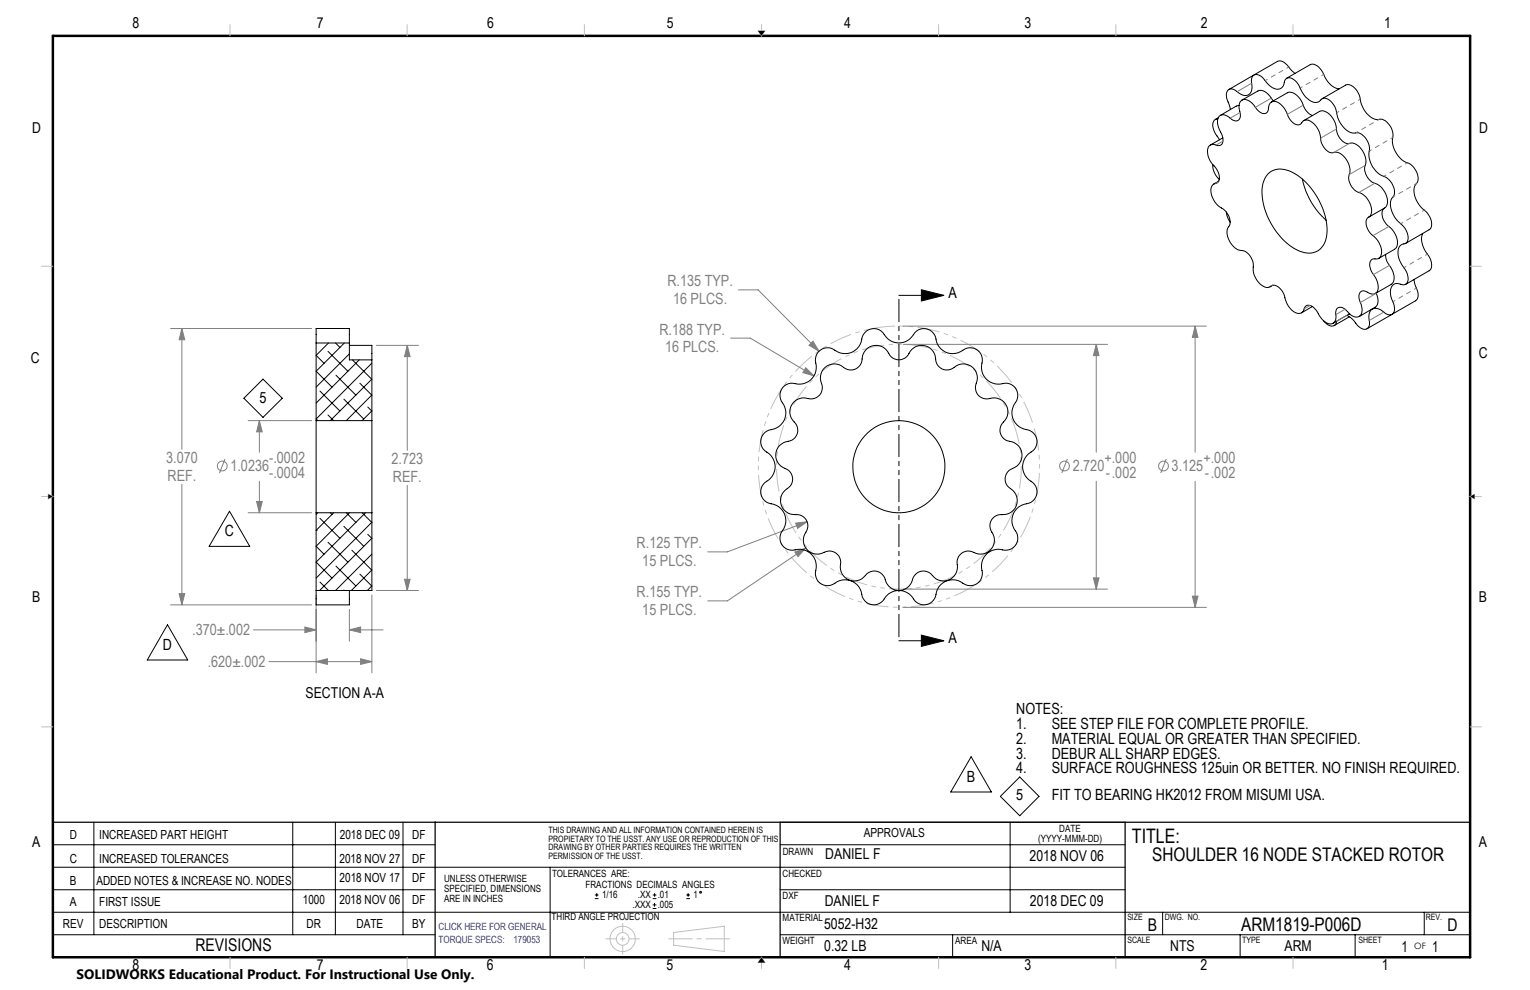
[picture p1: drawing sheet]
<svg xmlns="http://www.w3.org/2000/svg" width="432mm" height="279mm" viewBox="0 0 432 279" stroke-linecap="round" stroke-linejoin="round" font-family="sans-serif">
<g fill="none" stroke="#c0c0c0" stroke-width=".28">
<path d="M64.9 6.9v3.2M114.9 6.9v3.2M164.9 6.9v3.2M213.9 8.7h2l-1 1.4zM214.9 6.9v3.2M264.9 6.9v3.2M314.9 6.9v3.2M364.9 6.9v3.2M11.7 75.1h3.2M414.9 75.1h3.2M13.6 139.5l1.3 .6-1.3 .7zM11.7 140.1h3.2"/>
<path d="M414.9 140.1h3.2M414.9 140.1l1.2-.6v1.3zM11.7 205.1h3.2M414.9 205.1h3.2M64.9 270.2v3.1M114.9 270.2v3.1M164.9 270.2v3.1M190.1 263.2l14.3-1.8v7.1l-14.3-1.7zM214.9 270.2v3.1M214.9 270.2l1 1.5h-2zM264.9 270.2v3.1M314.9 270.2v3.1"/>
<path d="M364.9 270.2v3.1"/>
<circle cx="175.7" cy="265" r="3.6"/>
<circle cx="175.7" cy="265" r="1.79"/>
</g>
<g fill="none" stroke="#000" stroke-width=".28">
<path d="M253.7 83.4h12.7M260 81.8l6.4 1.6-6.4 1.5zM74.2 107l5.5 5.4-5.5 5.4-5.4-5.4zM64.8 144.3l5.7 9.9h-11.5zM47.3 176.3l5.7 10h-11.4zM260 179.2l6.4 1.6-6.4 1.6zM253.7 180.8h12.7M274.1 213.6l5.7 9.9h-11.5zM14.9 238.4h107.9M26.5 232.1v31.7M82.6 232.1v31.7M94.7 232.1v31.7"/>
<path d="M113.7 232.1v31.7M220.2 238.4h97.3M220.2 232.1h97.3M282.3 224.8l5.5-5.5 5.4 5.5-5.4 5.4zM285.1 232.1v25.4M14.9 257.5h400M14.9 251.1h107.9M14.9 244.8h302.6M155.3 244.8v25.4M167.9 253.6h1M167.9 252.6h1M168.4 252.1v1"/>
<path d="M184.2 256.4h1M184.2 255.4h1M184.2 253.6h1M184.2 252.6h1M184.7 254.8v1.1M184.7 252.1v1M193.7 253.6h1M193.7 252.6h1M194.2 252.1v1M220.2 251.1h97.3M328.1 257.5v6.3M402 257.5v6.3"/>
<path d="M14.9 263.8h107.9M220.2 263.8h194.7M268.9 263.8v6.4M350 263.8v6.4M382.4 263.8v6.4"/>
<circle cx="197.7" cy="251.8" r=".26"/>
</g>
<path d="M14.9 232.1h400M122.8 232.1v38.1M220.2 232.1v38.1M317.5 232.1v38.1" fill="none" stroke="#000" stroke-width=".35"/>
<path d="M14.9 10.1h400v260.1h-400z" fill="none" stroke="#000" stroke-width=".7"/>
<path d="M175.7 260.6v8.7" fill="none" stroke="#c0c0c0" stroke-width=".28" stroke-dasharray="15.2 1.3 1.3 1.3" stroke-dashoffset="12.8"/>
<path d="M171 265h9.5" fill="none" stroke="#c0c0c0" stroke-width=".28" stroke-dasharray="15.2 1.3 1.3 1.3" stroke-dashoffset="12.4"/>
<path d="M188.7 265h17.2" fill="none" stroke="#c0c0c0" stroke-width=".28" stroke-dasharray="15.2 1.3 1.3 1.3" stroke-dashoffset="8.5"/>
<path d="M13.6 140.1v.7l1.3-.7zM13.6 139.5v.6h1.3zM414.9 140.1h1.2v-.6zM414.9 140.1l1.2 .7v-.7zM214.9 270.2l-1 1.5h1zM214.9 270.2v1.5h1zM214.9 8.7v1.4l1-1.4zM213.9 8.7l1 1.4v-1.4z" fill-rule="evenodd" fill="#000"/>
<g fill="none" stroke="#808080" stroke-width=".28">
<path d="M48.2 92.7h39.7M51.3 92.7l.8 3.2h-1.5zM51.3 92.7v34.1M106.2 97.5h11.9M114.9 97.5l.8 3.1h-1.5zM114.9 97.5v29.6M206.2 95.4h5.5l18 10.7M208.4 81.8h5.6l17.1 17.3M228.3 97.4l1.1-1.1 1.7 2.8zM255 97.2h57.6M255 92h85.5M309.4 97.2l.8 3.2h-1.6z"/>
<path d="M309.4 97.2v30.4M337.3 92l.8 3.2h-1.6zM337.3 92v35.6M70 118.7h17.9M73.2 118.7l.8 3.2h-1.6zM73.2 118.7v8.9M227.4 103.8l2.3 2.3-3.1-.9zM51.3 136.7v34M63.5 129.5l-1.6 4M73.2 135.8v8.9M114.9 137v29.7M301.2 129.5l-1.6 4"/>
<path d="M309.4 135.8v30.5M329.1 129.5l-1.5 4M337.3 135.8v35.6M70 144.7h17.9M72.4 141.5h1.6l-.8 3.2zM224.3 155.8l3.1-1.1-2.2 2.4zM224.5 147.6l3.3-.4-2.7 1.9zM227.4 154.7l-22.1 14.9h-5.6M227.8 147.2l-22.5 8.6h-5.6M48.2 170.7h39.7M50.6 167.5h1.5l-.8 3.2zM71.5 177.8h17.7"/>
<path d="M86 177l3.2 .8-3.2 .7zM89.2 167.9v22M98.6 177.8l3.2-.8v1.5zM98.6 172v8.9M98.6 177.8h9.5M105 167.9v22M106.2 166.7h11.9M114.2 163.5h1.5l-.8 3.2zM255 166.3h57.6M255 171.4h85.5M308.6 163.1h1.6l-.8 3.2zM336.5 168.2h1.6l-.8 3.2z"/>
<path d="M75.9 186.7h29.1M89.2 186.7l3.2-.8v1.6zM101.8 185.9l3.2 .8-3.2 .8z"/>
<circle cx="62.7" cy="131.5" r="1.37"/>
<circle cx="300.4" cy="131.5" r="1.37"/>
<circle cx="328.4" cy="131.5" r="1.37"/>
</g>
<path d="M286.7 121.6a34.5 34.5 0 0 0-57.8-13.9 34.5 34.5 0 0 0 15.9 57.4 34.5 34.5 0 0 0 42.4-41.8l-.5-1.7" fill="none" stroke="#c0c0c0" stroke-width=".28" stroke-dasharray="6.3 1.3 1.3 1.3 1.3 1.3" stroke-dashoffset="2.6" stroke-linecap="butt"/>
<path d="M291.7 120.1a39.7 39.7 0 0 0-66.5-16 39.7 39.7 0 0 0 18.2 65.9 39.7 39.7 0 0 0 48.8-47.9l-.5-2" fill="none" stroke="#c0c0c0" stroke-width=".28" stroke-dasharray="6.3 1.3 1.3 1.3 1.3 1.3" stroke-dashoffset="-.9" stroke-linecap="butt"/>
<path d="M253.7 83.4v97.4" fill="none" stroke="#000" stroke-width=".28" stroke-dasharray="6.3 1.3 1.3 1.3 1.3 1.3" stroke-dashoffset="-1.1"/>
<path d="M260 81.8l6.4 1.6-6.4 1.5zM260 179.2l6.4 1.6-6.4 1.6z" fill="#000"/>
<g fill="#808080">
<path d="M308.6 163.1h1.6l-.8 3.2zM309.4 97.2l.8 3.2h-1.6zM336.5 168.2h1.6l-.8 3.2zM337.3 92l.8 3.2h-1.6z"/>
<path d="M224.5 147.6l.6 1.5 2.7-1.9zM224.3 155.8l.9 1.3 2.2-2.4zM228.3 97.4l2.8 1.7-1.7-2.8zM227.4 103.8l-.8 1.4 3.1 .9zM72.4 141.5h1.6l-.8 3.2zM73.2 118.7l.8 3.2h-1.6zM51.3 92.7l.8 3.2h-1.5zM50.6 167.5h1.5l-.8 3.2zM114.9 97.5l.8 3.1h-1.5zM114.2 163.5h1.5l-.8 3.2zM89.2 186.7l3.2-.8v1.6zM101.8 185.9l3.2 .8-3.2 .8zM86 177l3.2 .8-3.2 .7zM98.6 177.8l3.2-.8v1.5z"/>
</g>
<g fill="none" stroke="#000" stroke-width=".28">
<path d="M343.7 33.5a1.72 1.72 0 0 0-1.3 2.6l.7 1.8 1.1 1.5M343.8 33.2l-.8 .5M344.1 32.8a2.52 2.52 0 0 1 3.5 .9 1.51 1.51 0 0 0 2 .2 1.51 1.51 0 0 0 .4-1.9 2.96 2.96 0 0 1 .6-3.8 3.4 3.4 0 0 1 3.7 2.1 2.68 2.68 0 0 0 3.1 1.6l.4-.5 .2-.9a1.74 1.74 0 0 1 1-1.8 1.74 1.74 0 0 1 2 .4 8.7 8.7 0 0 1 2.8 4.2 2.74 2.74 0 0 0 3.1 1.8l.5-.5a2.03 2.03 0 0 1 3.3 .3 7 7 0 0 1 2.2 5.1 3.6 3.6 0 0 0 3.5 3 3.5 3.5 0 0 1 3.6 2.2 5.1 5.1 0 0 1 .6 4.9 5 5 0 0 0 3.9 4.7 5.5 5.5 0 0 1 2.3 5.9l-.6 .6a2.6 2.6 0 0 0-.2 3.5l.7 1a6.8 6.8 0 0 1 3.2 5.8 1.65 1.65 0 0 1-2.2 1.5 1.91 1.91 0 0 0-.9 2.9l.5 1a5 5 0 0 1 1.2 5.6 2.17 2.17 0 0 1-3-.3 1.36 1.36 0 0 0-1.5 .1 1.36 1.36 0 0 0-.5 1.4l.2 1a3.6 3.6 0 0 1-.2 4.6 3.4 3.4 0 0 1-3.6-1.9 1.56 1.56 0 0 0-1.5-.8 1.56 1.56 0 0 0-1.4 1.1v1a1.83 1.83 0 0 1-.3 2 1.83 1.83 0 0 1-2 .5 8.1 8.1 0 0 1-3.3-3.8 2.07 2.07 0 0 0-3-1l-.3 .7a1.72 1.72 0 0 1-3 .7 7.5 7.5 0 0 1-2.8-5 3.3 3.3 0 0 0-3.3-2.3 2.27 2.27 0 0 1-3.5-.5 6.4 6.4 0 0 1-1.8-5.7 4.3 4.3 0 0 0-4.2-3.9 5.6 5.6 0 0 1-3-6.2 3.6 3.6 0 0 0-.9-5 6.3 6.3 0 0 1-3.7-6.5 2.36 2.36 0 0 1 1.8-1.3 3.8 3.8 0 0 0-1-4.7 4.9 4.9 0 0 1-1.5-5.5 1.92 1.92 0 0 1 2.4-.2 1.5 1.5 0 0 0 1.5-.7 1.5 1.5 0 0 0 0-1.6l-.4-1.1a5.2 5.2 0 0 1-.8-4.5zM345.1 38.9l-3.5 2M347.2 30.9l-.3-1.4a3.6 3.6 0 0 1-.3-4.1 1.96 1.96 0 0 1 2.5 .5 2.46 2.46 0 0 0 3.8 .4l.4-1.5-.1-1.9a1.55 1.55 0 0 1 .7-1.7 1.55 1.55 0 0 1 1.9 .2l.4 .4a7 7 0 0 0 4.4 3.4 2.14 2.14 0 0 0 1.9-2.4 1.69 1.69 0 0 1 3 0l.8 .9a9.9 9.9 0 0 0 3.8 4.9 2.14 2.14 0 0 0 2.9-.7 2.62 2.62 0 0 1 3.3 1.6l.6 1.2a8.2 8.2 0 0 0 4.2 6.7l1.1 .2a3.6 3.6 0 0 1 4 2.9l.3 1.1a7.3 7.3 0 0 0 4.9 8.6 4.8 4.8 0 0 1 1.9 5.1 3.6 3.6 0 0 0-.5 4.3 10.1 10.1 0 0 0 3.4 4.4 3.9 3.9 0 0 1 .7 4.5l-.3 .3a2.19 2.19 0 0 0-2.1 2.7 10.5 10.5 0 0 0 2.4 5.2l.4 1.2a1.7 1.7 0 0 1-.3 2.1 1.7 1.7 0 0 1-2.2 .1 1.97 1.97 0 0 0-2.4 2.3l.4 2.1a3.6 3.6 0 0 1 .2 4.1 1.96 1.96 0 0 1-2.5-.5 2.37 2.37 0 0 0-3.9 0l-.3 1.1 .1 1.3a1.62 1.62 0 0 1-.2 1.9 1.62 1.62 0 0 1-1.8 .3l-1.4-1-1.3-1.6-1.6-1.1M349.7 29.8l-.8 .2-4.5 2.6M350.5 28.3l4.5-2.6a2.82 2.82 0 0 1 3.4 1.4l1 1.4M353.7 21.3l-6.9 4M358.8 28.8l4.5-2.6a3.1 3.1 0 0 1 3.6 1.6l.3 .6a6.5 6.5 0 0 0 3.1 4.2h.1M363.1 22.1l6.7-3.9a2.83 2.83 0 0 1 3.2 1.7 9.7 9.7 0 0 0 3.8 4.9l1.1 .3M365.5 20.7l-1.3-1.2a3.5 3.5 0 0 0-3.7-2.2l-6.6 3.9M367.9 34l4.5-2.6a3.5 3.5 0 0 1 4 2.5l.6 1.3a6.4 6.4 0 0 0 1.9 4.7l1.3 .6a3.6 3.6 0 0 1 4.4 2.1 5.2 5.2 0 0 1 .5 4.9 4.9 4.9 0 0 0 3.9 4.7 5.5 5.5 0 0 1 2.3 5.9l-.5 .6-4.5 2.6"/>
<path d="M373.1 27.9l6.7-3.9a3 3 0 0 1 3.5 2.2l.3 .6a8.1 8.1 0 0 0 4.2 6.7l1 .3a3.1 3.1 0 0 1 3.5 1.7l.6 1.1 .2 1.2a7.4 7.4 0 0 0 5 8.6 4.7 4.7 0 0 1 1.9 5.1 3.9 3.9 0 0 0-.3 4.9l1.2 1.9a7.4 7.4 0 0 1 3.1 4.1v1.6l-.5 .7-6.8 4M342.3 46.5a5.2 5.2 0 0 0 1.8 4.1M344 51.1l-1.5 .8M346.1 59.9l.3 1.3 .8 1.5M357.9 49a5.9 5.9 0 0 1 7.4 0 19.9 19.9 0 0 1 9.2 17.1 5.2 5.2 0 0 1-7.9 4.7 19.5 19.5 0 0 1-10.3-18.2l.7-2.4zM367.6 50.6a21.3 21.3 0 0 0 6.7 11.6M390.6 58.8a3.3 3.3 0 0 0 .6 4.3 6.9 6.9 0 0 1 3.2 5.9l-.3 .9-.5 .4-4.5 2.6M391.1 71.8l.4 2.1a7.3 7.3 0 0 1 1.9 5.2l-.8 1.2-4.4 2.5M399.1 78.9l.4 1.7a3.4 3.4 0 0 1 0 4.3l-6.6 3.8M401.5 65.9a6.3 6.3 0 0 0 1.7 6.3 3.5 3.5 0 0 1 .3 4.1l-6.8 4M89.2 96.8v-4.1h9.4v4.1M89.2 96.8h9.4"/>
<path d="M89.2 96.8v21.9M92.6 99.2l5.6 5.6M92.7 96.8l-3.5 3.5 2.2 2.2M94.7 96.8l1.2 1.2M97.2 96.8l-8 8 4.5 4.5M98.6 99.9l-9.4 9.4M98.6 97.5h6.4v4.1M98.6 96.8v4.8h6.4M359.2 80.5l-.8 .5M370.4 86.5l-3.1 1.8M373.6 90.5a2.53 2.53 0 0 0 3.1 1.3l.5-1.1M380.9 88.5l-4.7 2.7"/>
<path d="M380.9 89.4l-4.3 2.5M388.4 82.7a3.4 3.4 0 0 1-.3 4l-4.5 2.6M392.6 88.8l-6.8 4M89.2 118.7v26M89.2 118.7h15.8M90.3 110.4l5.6 5.6M92.6 117.1l1.6 1.6M94.8 105.9l5.6 5.6M97 112.6l5.7 5.7M99.4 101.6l5.6 5.4-11.8 11.7M101.4 101.6l-12.2 12.2M101.6 108.2l3.4 3.3"/>
<path d="M103.8 114.9l1.2 1.1M105 102.5l-15.8 15.8 .5 .4M105 111.5l-7.3 7.2M105 116l-2.8 2.7M105 118.7v26M105 101.6v17.1M220.9 109.4a3.7 3.7 0 0 1 4.2-1 4.9 4.9 0 0 0 5-6.6 3.5 3.5 0 0 1 2.2-3.4 3.5 3.5 0 0 1 4 .8 4.8 4.8 0 0 0 7-4.1 3.4 3.4 0 0 1 2.9-2.4 3.4 3.4 0 0 1 3.4 1.7 4.9 4.9 0 0 0 8.6-.5 3.5 3.5 0 0 1 3.9-.9 3.5 3.5 0 0 1 2.2 3.4 4.9 4.9 0 0 0 8 2.1 3.5 3.5 0 0 1 4 .7 3.5 3.5 0 0 1 .7 4 4.9 4.9 0 0 0 6.6 5 3.5 3.5 0 0 1 3.4 2.1 3.5 3.5 0 0 1-.9 4 4.9 4.9 0 0 0 4.2 7.1 3.5 3.5 0 0 1 2.4 3.3 3.5 3.5 0 0 1-2.4 3.3 4.9 4.9 0 0 0 1.2 8.2 3.5 3.5 0 0 1 .9 4 3.5 3.5 0 0 1-3.4 2.1 4.9 4.9 0 0 0-2.1 8.1 3.5 3.5 0 0 1-.7 3.9 3.5 3.5 0 0 1-4 .7 4.9 4.9 0 0 0-5 6.6 3.5 3.5 0 0 1-2.1 3.5 3.5 3.5 0 0 1-4-.9 4.9 4.9 0 0 0-7.1 4.2 3.5 3.5 0 0 1-3.2 2.3 3.5 3.5 0 0 1-3.3-2.2 4.9 4.9 0 0 0-8.3 1 3.5 3.5 0 0 1-4 .9 3.5 3.5 0 0 1-2.1-3.4 4.9 4.9 0 0 0-8-2.1 3.5 3.5 0 0 1-4.1-.7 3.5 3.5 0 0 1-.6-4 4.8 4.8 0 0 0-6.6-4.9 3.5 3.5 0 0 1-3.5-2.2 3.5 3.5 0 0 1 .9-3.9 4.9 4.9 0 0 0-4.2-7.2 3.5 3.5 0 0 1-2.3-3.3 3.5 3.5 0 0 1 2.3-3.3 4.9 4.9 0 0 0-1.1-8.2 3.5 3.5 0 0 1-.9-3.9 3.5 3.5 0 0 1 3.4-2.2 4.8 4.8 0 0 0 2.1-8 3.5 3.5 0 0 1 .4-3.7zM232.4 104.2a4.1 4.1 0 0 1 6.1-.2 3.3 3.3 0 0 0 3.5-.2 3.3 3.3 0 0 0 1.4-3.2 4 4 0 0 1 3.7-3.1 4 4 0 0 1 4 2.8 3.3 3.3 0 0 0 3.2 1.2 3.3 3.3 0 0 0 2.6-2.4 4 4 0 0 1 4.7-1.3 4 4 0 0 1 2.5 4.1 3.3 3.3 0 0 0 2.5 2.5 3.3 3.3 0 0 0 3.3-1.1 4 4 0 0 1 4.8 .6 4 4 0 0 1 .6 4.9 3.3 3.3 0 0 0 1.3 3.2 3.3 3.3 0 0 0 3.5 .3 4 4 0 0 1 4.1 2.6 4 4 0 0 1-1.4 4.7 3.3 3.3 0 0 0-.1 3.4 3.3 3.3 0 0 0 3 1.7 4 4 0 0 1 2.7 4 4 4 0 0 1-3.1 3.8 3.3 3.3 0 0 0-1.6 3.1 3.3 3.3 0 0 0 2 2.7 4 4 0 0 1 .9 4.8 4 4 0 0 1-4.4 2.1 3.3 3.3 0 0 0-2.7 2.2 3.3 3.3 0 0 0 .8 3.4 4 4 0 0 1-1.2 4.8 4 4 0 0 1-4.9 .1 3.3 3.3 0 0 0-3.3 .9 3.3 3.3 0 0 0-.7 3.4 4 4 0 0 1-3 3.9 4 4 0 0 1-4.5-1.9 3.3 3.3 0 0 0-3.4-.6 3.3 3.3 0 0 0-2 2.9 4 4 0 0 1-4.3 2.3 4 4 0 0 1-3.3-3.6 3.3 3.3 0 0 0-3-1.9 3.3 3.3 0 0 0-3 1.8 4 4 0 0 1-4.8 .4 4 4 0 0 1-1.6-4.6 3.3 3.3 0 0 0-5.4-2.5 4 4 0 0 1-4.6-1.7 4 4 0 0 1 .4-4.8 3.3 3.3 0 0 0-.5-3.5 3.3 3.3 0 0 0-3.4-1 4 4 0 0 1-3.5-3.4 4 4 0 0 1 2.3-4.3 3.3 3.3 0 0 0 .9-3.3 3.3 3.3 0 0 0-2.6-2.3 4 4 0 0 1-1.8-4.5 4 4 0 0 1 3.9-3 3.3 3.3 0 0 0 2.2-2.7 3.3 3.3 0 0 0-1.5-3.1 4 4 0 0 1 .1-4.9 4 4 0 0 1 4.8-1.1 3.3 3.3 0 0 0 3.1-1.6 3.3 3.3 0 0 0-.1-3.5 4 4 0 0 1 .8-3.3zM89.2 149.7h.1M89.2 144.7h15.8M89.2 144.7v22M89.7 144.7l-.5 .5"/>
<path d="M90.3 146.3l5.6 5.6M92.6 153l5.6 5.6M93.2 144.7l.5 .5M94.2 144.7l-5 5M94.8 159.8l5.6 5.6M97 148.6l5.7 5.6M97.7 144.7l2.7 2.7M98.6 144.7l-9.4 9.5 2.2 2.2M99.3 155.3l5.6 5.6M102.2 144.7l2.8 2.8M103.2 144.7l-14 13.9 4.5 4.6M103.8 150.8l1.2 1.1"/>
<path d="M105 147.4l-15.8 15.8M105 151.9l-14.8 14.8M105 156.4l-10.3 10.3M105 144.7v22h-15.8M89.2 166.7v4h9.4v-4M90.3 164.3l2.4 2.4M97 166.5l.2 .2M101.6 162l3.4 3.4M105 160.9l-5.8 5.8M105 165.3l-1.3 1.4"/>
<circle cx="253.7" cy="131.7" r="13"/>
</g>
<path d="M357.1 22.7l6.6-3.8M366.9 24.8l6.7-3.8M377.3 31.8l6.6-3.8M382.6 37.5l6.7-3.8M386.4 42.6l6.7-3.8M390.6 49.8l6.6-3.9M393.1 55.6l6.6-3.8M395.3 63.1l6.7-3.8M396.2 75.5l6.7-3.8M393.1 85.1l6.6-3.8" fill="none" stroke="#808080" stroke-width=".28" stroke-dasharray="6.3 1.3 1.3 1.3 1.3 1.3" stroke-dashoffset="5.7"/>
<g fill="none" stroke="#808080" stroke-width=".28" stroke-dasharray="6.3 1.3 1.3 1.3 1.3 1.3">
<path d="M345.2 39.8l-2 1.1M349.2 25.9l4.1-2.4M350 31.7l-2.8 1.6M358.8 27.7l-4.5 2.6M367.8 29.7l-4.5 2.6M377.2 36.4l-4.5 2.6M343.8 51.3l-.7 .5M380.9 40.4l-4.5 2.6M385.3 46.7l-4.5 2.6M388 51.7l-4.5 2.6M392 63.9l-4.5 2.6M392.1 74.9l-4.5 2.6"/>
<path d="M359.1 80.5l-.4 .3M369.8 86.2l-1.7 1M377.3 90.7l2.8-1.7M379.6 87.3l-2.6 1.5M386.4 90.4l4.2-2.3M388.4 82.8l-4.5 2.6"/>
</g>
<text font-size="5.6" x="319.5" y="238">TITLE:</text>
<g font-size="5.3">
<text x="325.2" y="243.1">SHOULDER 16 NODE STACKED ROTOR</text>
<text x="350.3" y="262.7">ARM1819-P006D</text>
</g>
<g font-size="4.9">
<text x="324" y="262.6">B</text>
<text x="408.6" y="262.6">D</text>
<text x="55.2" y="268.4">REVISIONS</text>
</g>
<g font-size="4.4" fill="#808080">
<text x="188.4" y="80.8">R.135 TYP.</text>
<text x="189.9" y="85.7">16 PLCS.</text>
<text x="186.1" y="94.4">R.188 TYP.</text>
<text x="187.7" y="99.4">16 PLCS.</text>
<text x="46.9" y="130.7">3.070</text>
<text x="76" y="130.7">-.0002</text>
<text x="110.5" y="131.1">2.723</text>
<text x="311.7" y="130.7">+.000</text>
<text x="339.6" y="130.7">+.000</text>
<text x="47.3" y="135.7">REF.</text>
<text x="65" y="133">1.0236</text>
<text x="76" y="134.8">-.0004</text>
<text x="110.9" y="136">REF.</text>
<text x="302.7" y="133">2.720</text>
<text x="312.1" y="134.8">-.002</text>
<text x="330.7" y="133">3.125</text>
<text x="340.1" y="134.8">-.002</text>
<text x="179.7" y="154.8">R.125 TYP.</text>
<text x="181.3" y="159.7">15 PLCS.</text>
<text x="179.7" y="168.6">R.155 TYP.</text>
<text x="181.3" y="173.5">15 PLCS.</text>
<text x="54.3" y="179.2">.370±.002</text>
<text x="58.6" y="188.2">.620±.002</text>
</g>
<g font-size="4.4">
<text x="267.7" y="84">A</text>
<text x="73.3" y="113.8">5</text>
<text x="63.5" y="151.3">C</text>
<text x="46" y="183.4">D</text>
<text x="267.7" y="181.4">A</text>
<text x="286.8" y="201.6">NOTES:</text>
<text x="286.8" y="205.8">1.</text>
<text x="286.8" y="209.9">2.</text>
<text x="296.8" y="205.8">SEE STEP FILE FOR COMPLETE PROFILE.</text>
<text x="296.8" y="209.9">MATERIAL EQUAL OR GREATER THAN SPECIFIED.</text>
<text x="286.8" y="214.1">3.</text>
<text x="296.8" y="214.1">DEBUR ALL SHARP EDGES.</text>
<text x="272.9" y="220.6">B</text>
<text x="286.8" y="218.3">4.</text>
<text x="296.8" y="218.3">SURFACE ROUGHNESS 125uin OR BETTER. NO FINISH REQUIRED.</text>
<text x="286.8" y="225.8">5</text>
<text x="296.8" y="225.8">FIT TO BEARING HK2012 FROM MISUMI USA.</text>
</g>
<g font-size="4.2">
<text x="37.4" y="7.9">8</text>
<text x="89.4" y="8">7</text>
<text x="137.4" y="8">6</text>
<text x="188.1" y="8">5</text>
<text x="238.2" y="8">4</text>
<text x="289.1" y="8">3</text>
<text x="338.9" y="8">2</text>
<text x="390.6" y="8">1</text>
<text x="9.1" y="37.6">D</text>
<text x="417.5" y="37.6">D</text>
<text x="417.4" y="101.2">C</text>
<text x="8.7" y="102.4">C</text>
<text x="9.1" y="169.8">B</text>
<text x="417.4" y="169.8">B</text>
<text x="86.2" y="197">SECTION A-A</text>
<text x="9.1" y="239">A</text>
<text x="417.4" y="239">A</text>
<text x="232.9" y="242.4">DANIEL F</text>
<text x="290.6" y="243.1">2018 NOV 06</text>
<text x="232.8" y="255.6">DANIEL F</text>
<text x="290.7" y="255.6">2018 DEC 09</text>
<text x="232.6" y="262.2">5052-H32</text>
<text x="232.6" y="268.3">0.32 LB</text>
<text x="277" y="268.3">N/A</text>
<text x="330.3" y="268.4">NTS</text>
<text x="362.5" y="268.4">ARM</text>
<text x="395.5" y="268.7">1</text>
<text x="404.2" y="268.7">1</text>
<text x="37.4" y="273.7">8</text>
<text x="89.4" y="273.7">7</text>
<text x="137.4" y="273.7">6</text>
<text x="188.1" y="273.7">5</text>
<text x="238.2" y="273.7">4</text>
<text x="289.1" y="273.7">3</text>
<text x="338.9" y="273.7">2</text>
<text x="390" y="273.7">1</text>
</g>
<text font-size="3.8" x="21.6" y="276.3">SOLIDWORKS Educational Product. For Instructional Use Only.</text>
<g font-size="3.5">
<text x="19.7" y="236.7">D</text>
<text x="28" y="236.7">INCREASED PART HEIGHT</text>
<text x="95.9" y="236.7">2018 DEC 09</text>
<text x="116.4" y="236.7">DF</text>
<text x="243.8" y="236.2">APPROVALS</text>
<text x="19.7" y="243.6">C</text>
<text x="28" y="243.6">INCREASED TOLERANCES</text>
<text x="95.8" y="243.6">2018 NOV 27</text>
<text x="116.3" y="243.6">DF</text>
<text x="19.7" y="249.7">B</text>
<text x="27.2" y="249.7">ADDED NOTES &amp; INCREASE NO. NODES</text>
<text x="95.9" y="248.9">2018 NOV 17</text>
<text x="116.3" y="248.9">DF</text>
<text x="19.7" y="255.8">A</text>
<text x="28" y="255.8">FIRST ISSUE</text>
<text x="85.5" y="255.3">1000</text>
<text x="95.8" y="255.3">2018 NOV 06</text>
<text x="116.3" y="255.3">DF</text>
<text x="17.8" y="261.9">REV</text>
<text x="28" y="261.9">DESCRIPTION</text>
<text x="86.5" y="261.9">DR</text>
<text x="100.6" y="261.9">DATE</text>
<text x="116.3" y="261.9">BY</text>
</g>
<g font-size="2.8">
<text x="293" y="237.6">(YYYY-MMM-DD)</text>
<text x="299" y="234.8">DATE</text>
<text x="220.9" y="241.2">DRAWN</text>
<text x="125.3" y="249">UNLESS OTHERWISE</text>
<text x="125.3" y="251.8">SPECIFIED, DIMENSIONS</text>
<text x="155.8" y="247.6">TOLERANCES ARE:</text>
<text x="165.3" y="250.7">FRACTIONS DECIMALS ANGLES</text>
<text x="220.9" y="247.5">CHECKED</text>
<text x="125.3" y="254.6">ARE IN INCHES</text>
<text x="169.9" y="253.5">1/16</text>
<text x="178.5" y="256.3">.XXX .005</text>
<text x="180" y="253.5">.XX .01</text>
<text x="195.7" y="253.5">1</text>
<text x="220.9" y="253.7">DXF</text>
<text x="155.7" y="259.8">THIRD ANGLE PROJECTION</text>
<text x="220.9" y="260">MATERIAL</text>
<text x="220.9" y="266.3">WEIGHT</text>
<text x="269.6" y="266.3">AREA</text>
</g>
<g font-size="2.8" fill="#00f">
<text x="123.8" y="262.5">CLICK HERE FOR GENERAL</text>
<text x="123.8" y="266.1">TORQUE SPECS:</text>
<text x="144.9" y="266.1">179053</text>
</g>
<g font-size="2.5">
<text x="154.8" y="235.1">THIS DRAWING AND ALL INFORMATION CONTAINED HEREIN IS</text>
<text x="154.8" y="237.5">PROPIETARY TO THE USST. ANY USE OR REPRODUCTION OF THIS</text>
<text x="154.8" y="240">DRAWING BY OTHER PARTIES REQUIRES THE WRITTEN</text>
<text x="154.8" y="242.5">PERMISSION OF THE USST.</text>
<text x="318.2" y="259.8">SIZE</text>
<text x="328.7" y="259.8">DWG. NO.</text>
<text x="402.4" y="259.8">REV.</text>
<text x="318.2" y="266">SCALE</text>
<text x="350.6" y="266">TYPE</text>
<text x="383.4" y="266">SHEET</text>
<text x="399.2" y="267.9">OF</text>
</g>
</svg>
